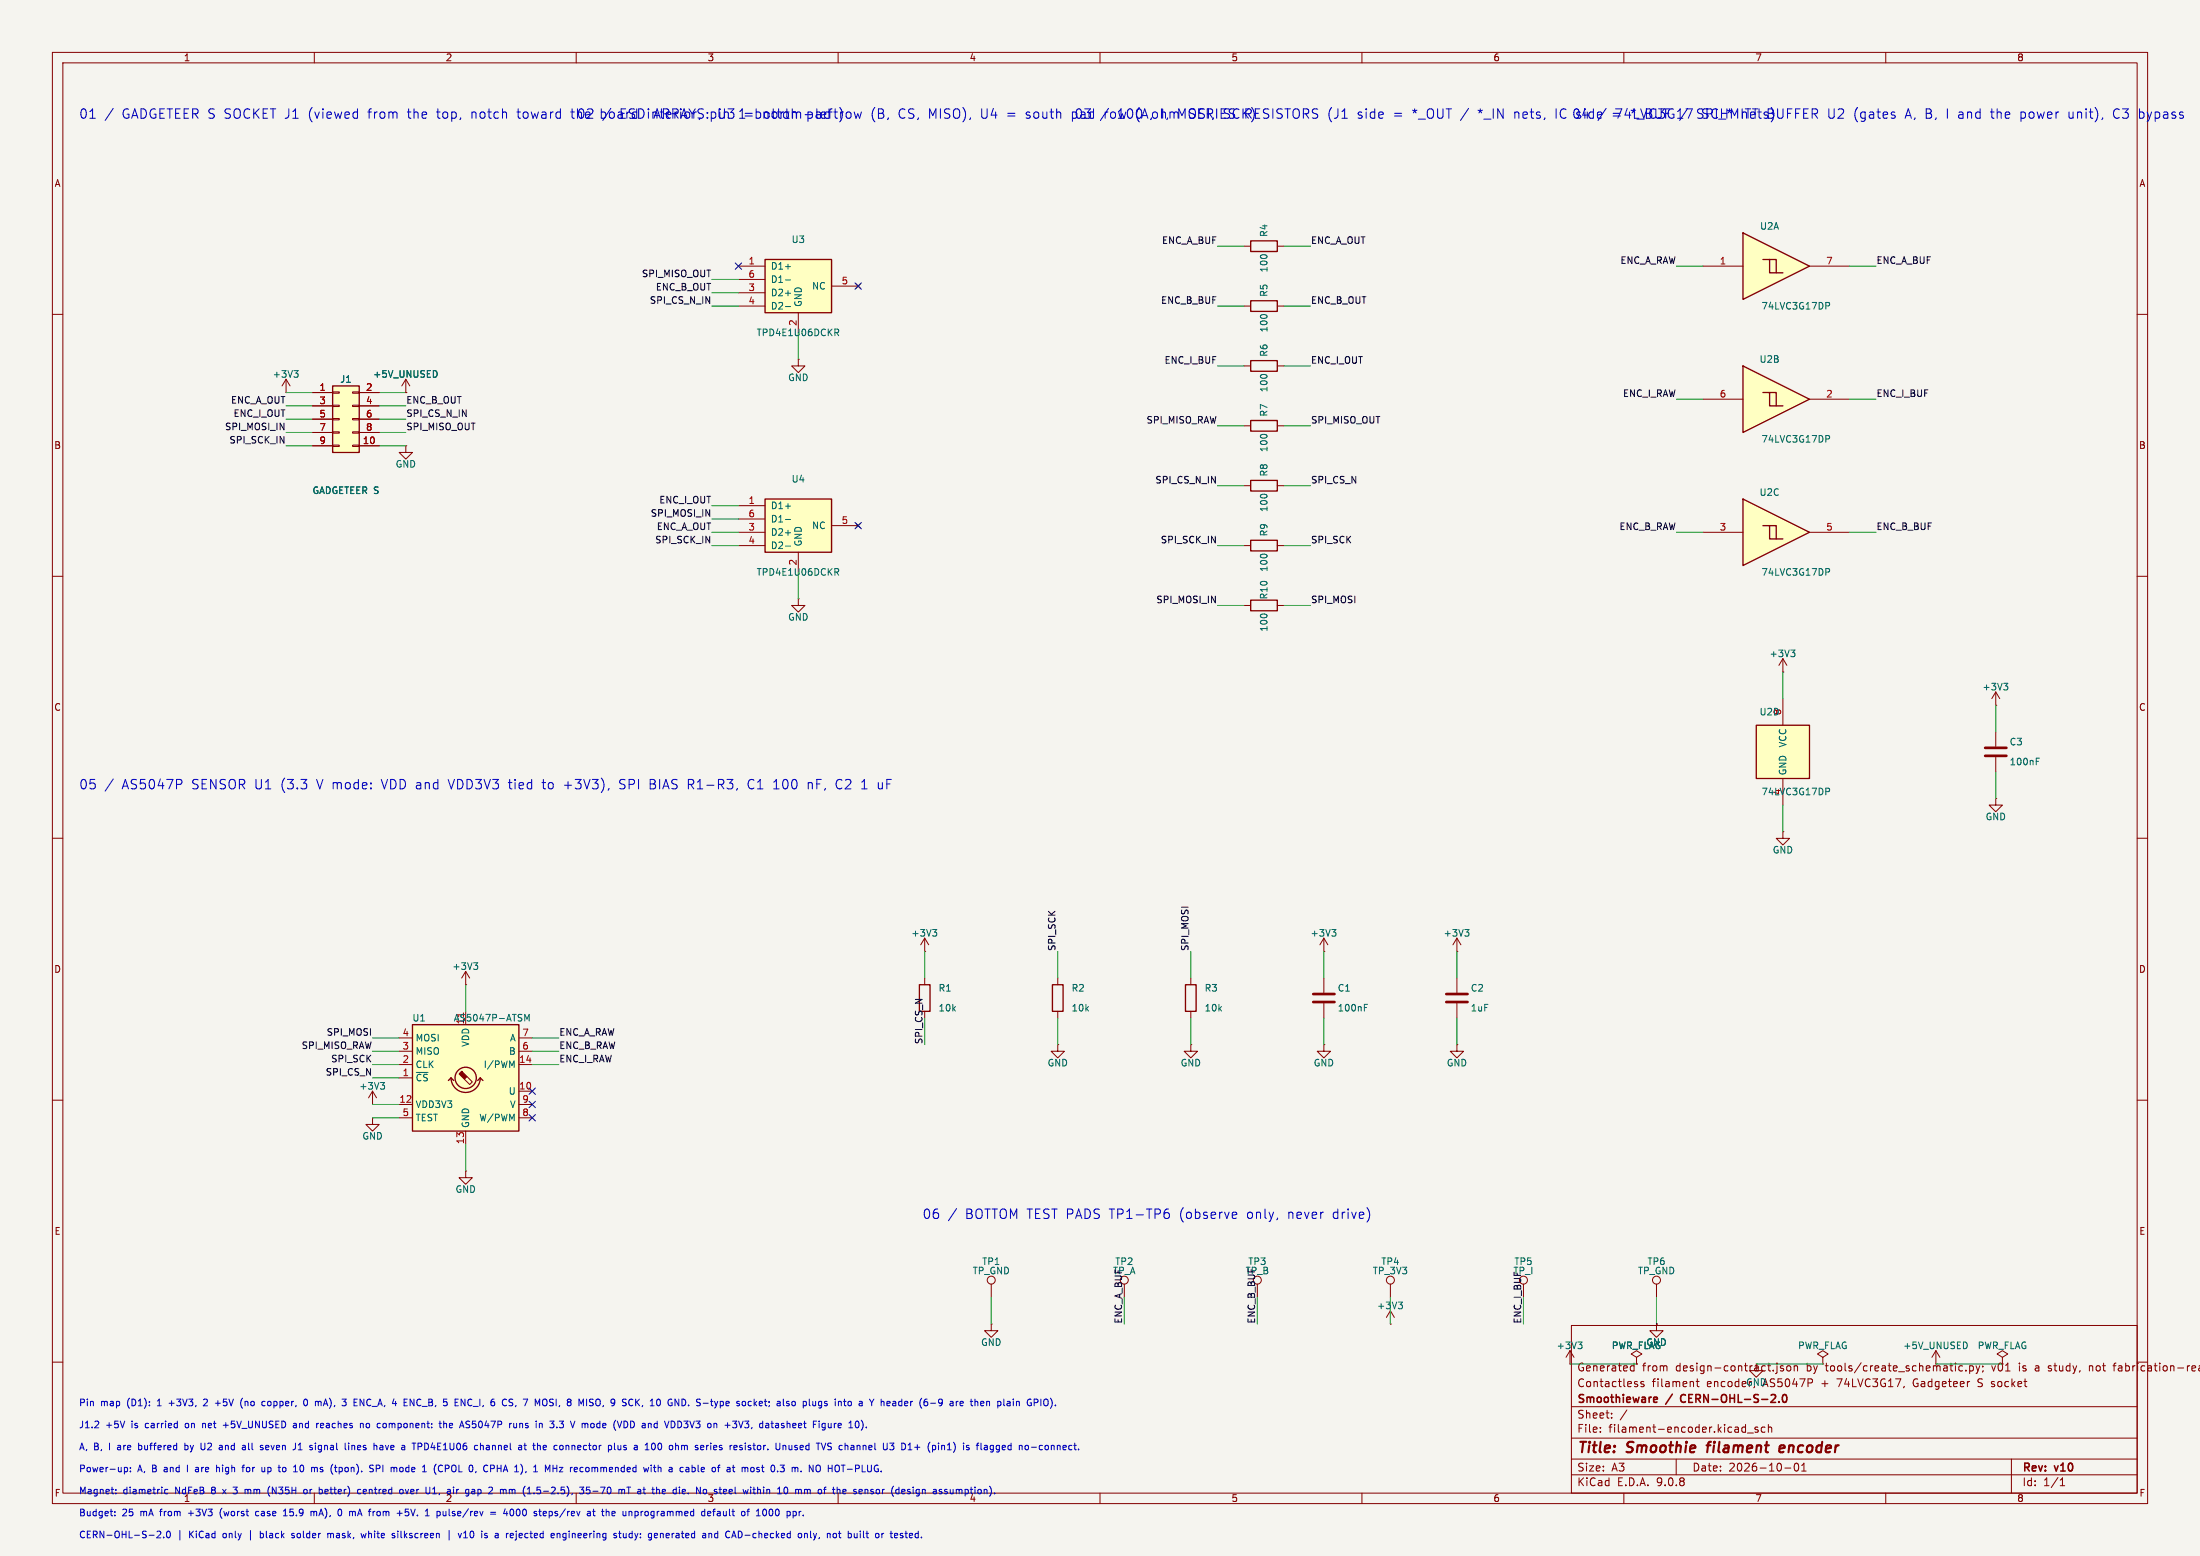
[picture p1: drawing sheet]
<svg xmlns="http://www.w3.org/2000/svg" width="420mm" height="297mm" viewBox="0 0 420 297" stroke-linecap="round" stroke-linejoin="round" font-family="sans-serif">
<path d="M0 0h420v297h-420z" fill="#f5f4ef" stroke="#f5f4ef" stroke-width=".19"/>
<g fill="none" stroke="#840000" stroke-width=".19">
<path d="M10 10h400v277h-400zM12 12h396v273h-396zM60 10v2M110 10v2M160 10v2M210 10v2M260 10v2M310 10v2M360 10v2M10 60h2M237.5 69.9h1.3M243.8 69.9h1.3"/>
<path d="M408 60h2M10 110h2M408 110h2M10 160h2M340.4 158.8v1.2h1.2l-1.2 1.3-1.3-1.3h1.3M340.4 158.8h.1M408 160h2M10 210h2M408 210h2M300 253h108v32h-108zM316.2 252.7v1.3h1.3l-1.3 1.3-1.2-1.3h1.2M316.2 252.7h.1"/>
<path d="M10 260h2M300 278.5h108M300 274.5h108M300 268.5h108M305.5 273.2v.2M305.5 272.5v.1M307.7 270.5v.2M307.7 269.8v.1M310.6 269.1l-1.3 1.9M311.4 261.6h.5M311.4 260.8h.5M311.9 260.2v1.5"/>
<path d="M312.4 264.2l.3 .2-.3 .3M312.4 263.7l.2 .1M313.8 263.8l-.4-.1-.2 .2 .1 .2 .5 .2v.3h-.6M320 278.5v3M323.8 263.7h.6M324 263.2v1.3l.4 .2M333.1 272.4l.1 .1M333.2 271.9v1.5M333.2 273.3l-.1 .1M333.6 273.5h1.1M335.6 272.5l-.4-.1-.2 .2 .1 .2 .5 .2v.3h-.6M336.9 272.5l-.4-.1-.3 .3 .2 .6h.5"/>
<path d="M337.6 272.5l.2-.1 .4 .1v.9M337.6 271.9v1.5M339.2 260.2v.1M340.4 260.8l-.3-.1-.2 .2v.2l.5 .2v.3h-.5M341.2 260.8l.4-.1 .3 .3v.4l-.3 .3-.4-.1-.1-.2zM342.5 260.7v1M342.5 260.8l.2-.1 .4 .1 .1 .9M342.7 279.4l.2-.1a.8 .8 0 0 1 .5 .7 .8 .8 0 0 1-.5 .8l-.2-.2-.2-.4zM343.9 279.7l.5-.4v1.5M374.1 261.6h.6M374.1 260.8h.6M375.3 261.5v.2"/>
<path d="M376 260.8l.4-.1 .3 .3-.1 .6h-.6M376 260.7v1.5M377.2 260.7l.4 1M377.6 261.7l-.4 .5M377.6 264.6l.2 .1M377.7 263.3l-.1 .2 .1 .3M377.9 260.7l-.3 1M378.5 260.8v.1M378.6 261.6l-.2 .3M384 278.5v6.5M388.6 261.2v.4M391 261.6l.4 .1"/>
<path d="M391 261l.2 .2M391.2 260.7l-.2 .2M398.9 260.7v1M399.3 260.7l-.4 .1M403.4 260.7h.5M403.9 260.2l-.3 .2v1.3M60 285v2M110 285v2M160 285v2M210 285v2M260 285v2M300 281.5h108"/>
<path d="M310 285v2M340.7 280.2h1.2M343.9 280.8h.9M360 285v2M393.3 283.6h.9M393.3 282.5l.4-.4v1.5"/>
</g>
<path d="M325.8 275.9h.7M326.1 275.5l-.2 1.7M340.6 276h-.7l-.2 .9 .2 .3 .6-.1M340.7 276.3l-1 .2" fill="none" stroke="#840000" stroke-width=".4"/>
<path d="M315.9 266.7l.4 .1 .1 .2-.7 .2M316.3 267.6l-.4 .1M321 266.4l-.2 .4 .2 .7M338 267.7h1M338.9 266.3v.5M339.6 267.5v.2M340.4 266.3l.2-.1a.8 .8 0 0 1 .5 .7 .8 .8 0 0 1-.5 .8l-.2-.2-.1-.4z" fill="none" stroke="#840000" stroke-width=".3"/>
<path d="M238.8 68.8h5v2.1h-5z" fill="none" stroke="#840000" stroke-width=".25"/>
<path d="M335.3 138.4h10.1v10.2h-10.1z" fill="#ffffc2"/>
<path d="M238.8 46h5v2h-5zM238.8 80.3h5v2h-5zM238.8 91.7h5v2h-5zM238.8 103.1h5v2.1h-5zM335.3 138.4h10.1v10.2h-10.1zM175.5 188h2v5h-2z" fill="none" stroke="#840000" stroke-width=".25"/>
<g fill="none" stroke="#840000" stroke-width=".19">
<path d="M237.5 47h1.3M243.8 47h1.3M152.4 68.6v1.3h1.3l-1.3 1.2-1.3-1.2h1.3M152.4 68.6h.1M237.5 81.3h1.3M237.5 92.7h1.3M243.8 81.3h1.3M243.8 92.7h1.3M237.5 104.1h1.3M243.8 104.1h1.3M340.4 133.4v5M381 134.6h.1"/>
<path d="M381 132.1l-.8 1.3M381 132.1l.8 1.3M381 132.1v2.5M340.4 148.6v5.1M176.5 179.1l-.7 1.2M176.5 179.1l.8 1.2M176.5 179.1v2.5M88.9 188h.1M88.9 185.4l-.8 1.3M88.9 185.4l.8 1.3M88.9 185.4v2.6M176.5 181.6h.1"/>
<path d="M176.5 186.7v1.3M278.1 199.4v1.3h1.3l-1.3 1.2-1.2-1.2h1.2M278.1 199.4h.1M88.9 223.5v1.3h1.3l-1.3 1.3-1.3-1.3h1.3M88.9 223.5h.1M265.4 252.7h.1M265.4 250.2l-.7 1.3M265.4 250.2l.8 1.3M265.4 245.1v2.5M265.4 250.2v2.5M299.7 257.8l-.7 1.3M299.7 257.8l.8 1.3"/>
<path d="M299.7 257.8v2.5M312.4 259.1l1-.7-1-.6-1 .6 1 .7v1.2M316.2 245.1v2.5M348 259.1l1-.7-1-.6-1 .6 1 .7v1.2M369.6 257.8l-.8 1.3M369.6 257.8l.7 1.3M369.6 257.8v2.5M382.3 259.1l1-.7-1-.6-1 .6 1 .7v1.2M299.7 260.3h.1M312.4 260.3h.1M348 260.3h.1"/>
<circle cx="265.4" cy="244.3" r=".76"/>
<circle cx="290.8" cy="244.3" r=".76"/>
<circle cx="316.2" cy="244.3" r=".76"/>
</g>
<path d="M382.5 130.4h.8l-.4 .5M383.1 130.9l.2 .3v.3l-.2 .2M348.6 150.4h.4l.3 .3-.1 .3-.6 .1M178 177.4h.8l-.4 .5M178.6 177.9l.2 .2v.3l-.2 .3M90.4 183.8h.8l-.4 .5M91 184.3l.2 .2v.3l-.2 .2M266.9 248.5h.8l-.4 .5M267.5 249l.2 .3v.3l-.2 .2M301.2 256.2h.8l-.4 .4M301.8 256.6l.2 .3v.3l-.2 .2M375.3 256.2l.3 .5-.3 .7" fill="none" stroke="#006464" stroke-width=".19"/>
<path d="M78.7 195.6h20.4v20.3h-20.4z" fill="#ffffc2"/>
<g fill="none" stroke="#840000" stroke-width=".25">
<path d="M238.8 57.4h5v2h-5zM238.8 114.6h5v2h-5zM78.7 195.6h20.4v20.3h-20.4zM86.1 205.7a2.79 2.79 0 0 0 2.8 2.8 2.79 2.79 0 0 0 2.8-2.8M86.1 205.7l-.5 .5M86.1 205.7l.5 .5M91.7 205.7l-.5 .5M91.7 205.7l.5 .5"/>
<circle cx="88.9" cy="205.7" r="2.03"/>
</g>
<path d="M88.1 204.5l1.1 1-.6 .5-1-1 .5-.5 .2 .1z" fill="#840000" stroke="#840000" stroke-width=".19"/>
<g fill="none" stroke="#840000" stroke-width=".19">
<path d="M237.5 58.4h1.3M243.8 58.4h1.3M237.5 115.6h1.3M243.8 115.6h1.3M381 139.7v2.8M381 152.4v1.3h1.3l-1.3 1.2-1.3-1.2h1.3M381 152.4h.1M381 144.5v2.8M76.2 198.1h2.5M88.9 193v2.6M99.1 198.1h2.5M71.1 213.4v1.2h1.3l-1.3 1.3-1.3-1.3h1.3"/>
<path d="M71.1 213.4h.1M76.2 200.7h2.5M76.2 203.2h2.5M76.2 205.7h2.5M76.2 210.8h2.5M76.2 213.4h2.5M88.9 215.9v2.5M89.2 205.5l1 1-.5 .5-1.1-1M99.1 200.7h2.5M99.1 203.2h2.5M99.1 210.8h2.5M99.1 213.4h2.5"/>
<path d="M99.1 208.3h2.5M189.2 252.7v1.3h1.3l-1.3 1.3-1.2-1.3h1.2M189.2 252.7h.1"/>
</g>
<path d="M388.7 145.3h.5M388.7 144.7h.6M100.2 194.9v-1.3l.4 .9 .4-.9v1.3M97.7 203.4l.4-.9v1.3" fill="none" stroke="#006464" stroke-width=".19"/>
<path d="M379 142.7h4M379 144.3h4" fill="none" stroke="#840000" stroke-width=".51"/>
<g fill="#ffffc2">
<path d="M332.7 95.3l12.7 6.3-12.7 6.4z"/>
<path d="M336.5 100.3l3.9 2.6h-2.6v-2.6z"/>
<path d="M337.8 100.3h1.3v2.6z"/>
</g>
<path d="M332.7 95.3l12.7 6.3-12.7 6.4zM336.5 100.3h1.3v2.6h2.6M337.8 100.3h1.3v2.6" fill="none" stroke="#840000" stroke-width=".25"/>
<path d="M325.1 101.6h7.6M345.4 101.6h7.7" fill="none" stroke="#840000" stroke-width=".19"/>
<path d="M348.6 108.5h.4l.3 .3-.1 .3-.6 .1" fill="none" stroke="#006464" stroke-width=".19"/>
<g fill="#ffffc2">
<path d="M332.7 69.9l12.7 6.3-12.7 6.4z"/>
<path d="M336.5 74.9l3.9 2.6h-2.6v-2.6z"/>
<path d="M337.8 74.9h1.3v2.6z"/>
</g>
<path d="M332.7 69.9l12.7 6.3-12.7 6.4zM336.5 74.9h1.3v2.6h2.6M337.8 74.9h1.3v2.6" fill="none" stroke="#840000" stroke-width=".25"/>
<path d="M325.1 76.2h7.6M345.4 76.2h7.7M71.1 210.8h.1M71.1 208.3l-.7 1.3M71.1 208.3l.8 1.3M71.1 208.3v2.5" fill="none" stroke="#840000" stroke-width=".19"/>
<path d="M348.6 83.1h.4l.3 .3-.1 .3-.6 .1M72.6 206.6h.8l-.4 .5M73.2 207.1l.2 .3v.3l-.2 .2" fill="none" stroke="#006464" stroke-width=".19"/>
<g fill="#ffffc2">
<path d="M332.7 44.5l12.7 6.3-12.7 6.4z"/>
<path d="M336.5 49.5l3.9 2.6h-2.6v-2.6z"/>
<path d="M337.8 49.5h1.3v2.6z"/>
</g>
<path d="M332.7 44.5l12.7 6.3-12.7 6.4zM336.5 49.5h1.3v2.6h2.6M337.8 49.5h1.3v2.6" fill="none" stroke="#840000" stroke-width=".25"/>
<g fill="none" stroke="#840000" stroke-width=".19">
<path d="M325.1 50.8h7.6M345.4 50.8h7.7M152.4 114.3v1.3h1.3l-1.3 1.2-1.3-1.2h1.3M152.4 114.3h.1M340.4 128.3h.1M340.4 125.7l-.8 1.3M340.4 125.7l.7 1.3M340.4 125.7v2.6M278.1 179.1v2.5M278.1 179.1l-.7 1.2M278.1 179.1l.8 1.2M278.1 181.6h.1"/>
<path d="M278.1 186.7v2.8M278.1 191.5v2.8M189.2 245.1v2.5"/>
<circle cx="189.2" cy="244.3" r=".76"/>
<circle cx="214.6" cy="244.3" r=".76"/>
<circle cx="240" cy="244.3" r=".76"/>
</g>
<path d="M348.6 57.7h.4l.3 .3-.1 .3-.6 .1M341.9 124.1h.8l-.5 .5M342.4 124.6l.3 .2v.3l-.3 .2M279.6 177.4h.8l-.4 .5M280.2 177.9l.2 .2v.3l-.2 .3" fill="none" stroke="#006464" stroke-width=".19"/>
<path d="M276.1 189.7h4.1M276.1 191.3h4.1" fill="none" stroke="#840000" stroke-width=".51"/>
<path d="M146 95.3h12.7v10.1h-12.7z" fill="#ffffc2"/>
<path d="M146 95.3h12.7v10.1h-12.7zM200.9 188h2v5h-2zM226.3 188h2v5h-2z" fill="none" stroke="#840000" stroke-width=".25"/>
<g fill="none" stroke="#840000" stroke-width=".19">
<path d="M54.6 74.9h.1M54.6 72.4l-.8 1.3M54.6 72.4l.8 1.3M54.6 72.4v2.5M77.5 74.9h.1M77.5 72.4l-.8 1.3M77.5 72.4l.7 1.3M77.5 72.4v2.5M77.5 85.1v1.3h1.2l-1.2 1.2-1.3-1.2h1.3M77.5 85.1h.1M141 96.5h5M141 99.1h5"/>
<path d="M163.4 99.9l.8 .8M164.2 99.9l-.8 .8M141 101.6h5M141 104.1h5M152.4 105.4v3.8M158.7 100.3h5.1M252.7 179.1l-.7 1.2M252.7 179.1l.8 1.2M252.7 179.1v2.5M201.9 199.4v1.3h1.3l-1.3 1.2-1.2-1.2h1.2M201.9 199.4h.1M201.9 186.7v1.3"/>
<path d="M201.9 193v1.3M227.3 199.4v1.3h1.3l-1.3 1.2-1.2-1.2h1.2M227.3 199.4h.1M227.3 186.7v1.3M227.3 193v1.3M252.7 199.4v1.3h1.3l-1.3 1.2-1.2-1.2h1.2M252.7 199.4h.1M252.7 181.6h.1"/>
</g>
<path d="M56.1 70.7h.8l-.4 .5M56.7 71.2l.2 .3v.3l-.2 .2M83.2 70.8l.3 .5-.3 .6M149.9 96.6h1M149.9 99.2h1M149.9 101.7h1M149.9 104.2h1M159.4 108.5h.5l.2 .3-.1 .3-.6 .1M159.7 109.2l.4 .6M254.2 177.4h.8l-.4 .5M254.8 177.9l.2 .2v.3l-.2 .3" fill="none" stroke="#006464" stroke-width=".19"/>
<path d="M63.5 73.7h5.1v12.7h-5.1z" fill="#ffffc2"/>
<path d="M63.5 73.7h5.1v12.7h-5.1z" fill="none" stroke="#840000" stroke-width=".25"/>
<g fill="none" stroke="#840000" stroke-width=".19">
<path d="M59.7 74.9h3.8M59.7 77.5h3.8M63.5 74.8h1.3v.3h-1.3zM63.5 77.3h1.3v.3h-1.3zM63.5 79.9h1.3v.2h-1.3zM67.3 74.8h1.3v.3h-1.3zM67.3 77.3h1.3v.3h-1.3zM67.3 79.9h1.3v.2h-1.3zM68.6 74.9h3.8M68.6 77.5h3.8M59.7 80h3.8M59.7 82.6h3.8"/>
<path d="M59.7 85.1h3.8M63.5 82.4h1.3v.3h-1.3zM63.5 85h1.3v.2h-1.3zM67.3 82.4h1.3v.3h-1.3zM67.3 85h1.3v.2h-1.3zM68.6 80h3.8M68.6 82.6h3.8M68.6 85.1h3.8M252.7 186.7v2.8M252.7 191.5v2.8"/>
</g>
<path d="M250.7 189.7h4.1M250.7 191.3h4.1" fill="none" stroke="#840000" stroke-width=".51"/>
<path d="M260.5 192.3h.4M260.5 191.7h.6" fill="none" stroke="#006464" stroke-width=".19"/>
<path d="M146 49.5h12.7v10.2h-12.7z" fill="#ffffc2"/>
<path d="M146 49.5h12.7v10.2h-12.7z" fill="none" stroke="#840000" stroke-width=".25"/>
<g fill="none" stroke="#840000" stroke-width=".19">
<path d="M141 50.8h5M141 53.3h5M141 55.9h5M141 58.4h5M152.4 59.7v3.8M158.7 54.6h5.1M163.4 54.2l.8 .8M164.2 54.2l-.8 .8M59.7 74.9h3.8M59.7 77.5h3.8M68.6 74.9h3.8M68.6 77.5h3.8"/>
<path d="M77.5 74.9h.1M59.7 80h3.8M59.7 82.6h3.8M59.7 85.1h3.8M68.6 80h3.8M68.6 82.6h3.8M68.6 85.1h3.8M316.2 252.7h.1M312.4 260.3h.1"/>
</g>
<path d="M149.9 50.9h1M149.9 53.4h1M149.9 56h1M149.9 58.5h1M83.2 70.8l.3 .5-.3 .6M159.4 62.8h.5l.2 .3-.1 .3-.6 .1M159.7 63.5l.4 .6" fill="none" stroke="#006464" stroke-width=".19"/>
<g fill="none" stroke="#009600" stroke-width=".19">
<path d="M135.9 58.4h5.1M135.9 55.9h5.1M135.9 53.3h5.1M232.4 58.4h5.1M232.4 47h5.1M245.1 58.4h5.1M245.1 47h5.1M320 50.8h5.1M353.1 50.8h5M54.6 77.5h5.1M54.6 74.9h5.1M72.4 77.5h5.1"/>
<path d="M72.4 74.9h5.1M152.4 63.5v5.1M232.4 69.9h5.1M245.1 69.9h5.1M320 76.2h5.1M353.1 76.2h5M54.6 85.1h5.1M54.6 82.6h5.1M54.6 80h5.1M72.4 85.1h5.1M72.4 82.6h5.1M72.4 80h5.1"/>
<path d="M135.9 99.1h5.1M135.9 96.5h5.1M232.4 92.7h5.1M232.4 81.3h5.1M245.1 92.7h5.1M245.1 81.3h5.1M135.9 101.6h5.1M135.9 104.1h5.1M152.4 109.2v5.1M232.4 104.1h5.1M232.4 115.6h5.1M245.1 104.1h5.1"/>
<path d="M245.1 115.6h5.1M320 101.6h5.1M353.1 101.6h5M340.4 128.3v5.1M381 134.6v5.1M340.4 153.7v5.1M381 147.3v5.1M71.1 198.1h5.1M88.9 188v5M101.6 198.1h5.1M176.5 181.6v5.1M176.5 194.3v5.1"/>
<path d="M201.9 181.6v5.1M201.9 194.3v5.1M227.3 181.6v5.1M227.3 194.3v5.1M252.7 181.6v5.1M252.7 194.3v5.1M278.1 181.6v5.1M278.1 194.3v5.1M71.1 203.2h5.1M71.1 200.7h5.1M71.1 213.4h5.1M71.1 210.8h5.1"/>
<path d="M71.1 205.7h5.1M88.9 218.4v5.1M101.6 203.2h5.1M101.6 200.7h5.1M189.2 247.6v5.1M214.6 247.6v5.1M240 247.6v5.1M265.4 247.6v5.1M290.8 247.6v5.1M316.2 247.6v5.1M299.7 260.3h12.7M335.3 260.3h12.7"/>
<path d="M369.6 260.3h12.7"/>
</g>
<path d="M140.4 50.2l1.2 1.2M141.6 50.2l-1.2 1.2M163.2 54l1.2 1.2M164.4 54l-1.2 1.2M163.2 99.7l1.2 1.2M164.4 99.7l-1.2 1.2M101 210.2l1.2 1.2M101 207.7l1.2 1.2M101 212.8l1.2 1.2M102.2 210.2l-1.2 1.2M102.2 207.7l-1.2 1.2M102.2 212.8l-1.2 1.2" fill="none" stroke="#000084" stroke-width=".19"/>
<g fill="none" stroke="#0000c2" stroke-width=".19">
<path d="M17.2 22.6h1M21.6 20.7l-1.5 2.3M109 21.4h.6M141.2 22.6h1M141.7 20.8l-.5 .5M144.4 22.5l.5 .1M144.4 20.8v1.8M144.9 21.4l-.5 .1M159.2 21.4h.7M159.4 20.8v1.5l.1 .2 .4 .1M160.3 20.5l.3 .4M195.9 22.5l.2 .1"/>
<path d="M196.2 21.4l-.3 .2 .3 .4M297.1 20.8v1.8M324.1 22.5l.2 .1M324.2 20.9v.6M395 21.4l.1 1.1M403.6 21l-.1 .5 .1 .8M408.4 22.5l.6 .1M408.4 20.8v1.8M409 21.4l-.6 .1M21.6 148.7l-1.5 2.3M34.6 148.9l.1 .2-.1 .5M103.5 149.4h.7"/>
<path d="M118.3 150.5l.3 .1M118.5 148.9l-.2 .2 .2 .4M124.1 149.6h.6M124.7 148.8h-.6v1.8h.7M143.4 148.8a.97 .97 0 0 0-.6 .9 .97 .97 0 0 0 .6 .9M147.7 150.6h1M147.7 149.3l.5-.5v1.8M154.3 149.4v1.2M155 149.5l-.4-.1-.3 .1M159.8 150.3l.6 .3M160.4 148.8l-.6 .2M164.5 150.6h1"/>
<path d="M167.7 149.4l.1 1.1 .4 .1 .2-.2M168.4 149.4v1.2M182.6 230.7l-1.5 2.3M222.6 231.5h.5l.1 .3v.6l-.6 .2M222.7 230.8h.4M235.8 231.4l.2 .1 .1 .3-.9 .2M236 232.5l-.2 .1M35.3 275.5v1.2M35.3 276.7h.1M35.4 275.9h-.1M35.8 279.7v1.2M38.4 275.5v1l.1 .2h.4"/>
<path d="M38.7 271.7v.8M38.9 271.7l-.2 .1M39 267.1l-.1 .1M39.5 267.6l-.7 .7h.8M41.1 267.8h1M41.3 279.7v1.2M41.9 276.7h.5M41.9 275.9h.5M42.4 276.2l-.5 .1M42.6 272h1M46.3 276.7h.5M46.3 275.9h.5v.8"/>
<path d="M46.3 266.9a1.46 1.46 0 0 0 0 1.9M46.7 279.7l-.3 .1v1.1M46.8 276.2l-.5 .1M49.8 275.9h.4M49.8 276.2l.4 .2v.1l-.1 .2h-.4M50.1 268.2l.1 .1h.4M50.6 267.5h-.4l-.1 .1M56 271.7h.5M56.4 275.5l-.1 1M56.6 272h-.4l-.2 .2 .2 .3h.4M56.9 276.7h.8M57.2 275.6l-.3 .2"/>
<path d="M57.3 279.9v.8M58.1 267.2l.2-.1a.68 .68 0 0 1 .4 .6 .68 .68 0 0 1-.4 .6l-.3-.5zM60.2 275.5v.1M60.2 275.9v.8M60.8 271.7l-.3 .1M60.9 267.5l.4 .2v.6M61.2 271.7v.8M61.8 272l-.6 .1M63.5 279.5l-.1 .2M65.3 267.1h.8l-.4 .4M66 267.7v.5M66.6 275.5v.1"/>
<path d="M66.6 275.9v.8M67.2 275.9v.8M67.5 275.9l-.3 .1M68.7 267.1l.8 1.2M68.8 271.8l.2-.1h.3v.8M68.8 271.7v.8M70.7 279.7h.6M72.4 279.7h-.6v1.2M72.6 275.9h.4l.1 .8M73.1 276.2h-.4l-.2 .2 .2 .3h.4M73.2 271.8v.6M78.3 267.1l.7 1.2v-1.2"/>
<path d="M83.8 271.7h.5M84 271.3v1l.3 .2M84.7 271.8l.4-.1 .2 .2M84.7 271.3v1.2M85.5 279.7h-.5v1.2M88.9 272.5h.5M89.5 271.3h-.3l-.3 .2 .2 .3 .3 .1M91.9 275.9l.4 .2v.6M93 275.9h-.1M93 276.2l-.2 .2 .2 .3M94.9 279.7v1.2M95.9 267.8l.1 .3 .3 .2"/>
<path d="M96.3 267.1l-.3 .1-.1 .4M98.1 271.7v.8h.3l.2-.1M98.5 268.3l-.1 .2M98.6 271.7v.8M100 275.9h.5M100.2 275.5v1l.3 .2M103 267.1l-.4 .9M104.1 275.9l.2 .3-.6 .1M104.1 279.7l.4 .9 .5-.9v1.2M104.2 276.7h-.1M104.9 268.3h.5M105 267.5l.4 .2"/>
<path d="M105.5 267.1l-.5 .1M106.8 272.4l.5 .1M106.8 271.3h.8l-.5 .4h.2M108.1 275.9h.4l.1 .8M111 268l.4-.9v1.2M111.1 271.7v.8M111.5 271.7l-.4 .1M113.7 267.9a.43 .43 0 0 0 .6 .4M114.3 267.1a.43 .43 0 0 0-.6 .4M118 275.9v.8h.3l.2-.1M118.5 275.9v.8M119.1 276.7h.3"/>
<path d="M119.1 271.3a.64 .64 0 0 1 .8 .6 .64 .64 0 0 1-.8 .6M119.4 275.9l-.3 .2v.1l.3 .1M120 267.8l.1 .3 .3 .2M120.4 267.1l-.3 .1-.1 .4M122.7 268.3l-.1 .2M123.2 276.7h.7M124.4 275.7v.8M124.9 279.7v1l.3 .2M125.1 271.7h.4M125.5 272.5h-.4M125.5 271.3v1.2M125.6 279.7v1.2"/>
<path d="M127.8 267.1h.5M128.1 267.8h.2v.4l-.5 .1M129.4 271.3h.5l.2 .5M130.1 272l-.2 .5h-.5M130.7 275.9h.5v.8M131.5 268.2v.1M136.8 275.9h-.4l-.2 .2 .1 .6h.5M136.8 276.2l-.6 .1M138.4 272h1M140 279.7v1l.3 .2M141.9 271.3l-.5 1.2M143.3 275.9h-.3l-.2 .2 .1 .1 .4 .2v.3h-.5"/>
<path d="M144 267.1v1.2M144.1 267.8l.4 .5M144.5 267.5l-.5 .5M145.5 267.5h-.4l-.2 .2 .1 .6h.5M145.5 267.8l-.6 .1M147.2 271.7h.5M147.5 272.5h.2M148.1 271.7h.5v.8M148.6 272h-.4l-.2 .2 .2 .3h.4M151.2 276.6l-.4 .1M151.2 275.9v.8M152.2 275.9h-.3l-.2 .2 .1 .1 .4 .2v.3h-.5"/>
<path d="M156.4 279.7h-.1a.43 .43 0 0 0-.5 .4v.4a.42 .42 0 0 0 .2 .4 .42 .42 0 0 0 .4 0M157.6 267.9l.3 .1v.1l-.4 .2M157.6 267.5h.3M158.1 271.7l.1 .8h.3l.2-.1M158.7 271.7v.8M159.3 271.7v.8M159.3 271.8v.1M159.9 279.7a.43 .43 0 0 0-.5 .4v.4a.43 .43 0 0 0 .5 .4M160.7 275.9h-.4l-.1 .2v.5l.5 .1M164.1 267.5h.4l.1 .8M164.6 267.8h-.4l-.2 .2 .2 .3h.4M165.4 272.4v.1"/>
<path d="M168.7 267.5l.1 .8M169.7 267.5l-.4 .2 .1 .6h.3M169.9 267.8l-.6 .1M171.7 268.3h.3M172 267.5h-.3M172.2 275.5a.64 .64 0 0 1 .7 .6 .64 .64 0 0 1-.7 .6M173.4 276.7h.7M173.7 275.5l-.3 .3M177.5 275.3a1.49 1.49 0 0 0 0 1.9M181.4 267.5h.5M181.8 267.8h-.3l-.2 .2 .1 .3h.4M182 275.3a1.46 1.46 0 0 1 0 1.9"/>
<path d="M186.1 267.6l.2-.1h.3l.1 .8M186.1 267.1v1.2M187.8 267.7l-.2-.2-.4 .2 .1 .6h.5M187.8 267.8l-.6 .1M188.1 275.9l.4 .2v.6M188.5 276.7h-.4M188.5 276.2h-.4M189.6 277l-.2 .2-.3-.1M189.6 275.9h-.3l-.3 .2 .1 .6h.5M191.6 267.1v1l.2 .2M191.9 275.9v.3l-.6 .1M196.3 267.1h.5"/>
<path d="M196.6 267.8h.3v.4l-.6 .1M199.5 276l.2-.1 .4 .1 .1 .5-.2 .2h-.3l-.2-.1zM21.9 289.2v.1M21.9 288.5v.2M22.1 285v.1M22.1 284.3v.2M23.7 280.1v1.3M23.7 280.1h.4l.3 .2-.2 .6h-.5M24.9 280.8v.1M24.9 280.1v.2M30 292.4l.5-.1 .2 .3-.8 .9h.8M31.2 293.4v.1"/>
<path d="M31.9 292.4l.2-.1a.68 .68 0 0 1 .4 .6 .68 .68 0 0 1-.4 .6l-.3-.5zM32 284.3h-.3l-.3 .2 .1 .6h.5M37.5 280.1h-.1M37.5 280.4l-.2 .2 .2 .3M41.7 280.1l-.4 .1M42.1 288.2l-.1 .5 .1 .8M44.5 283.9h.8M44.5 285l.2 .1M46.2 280.1h.5M46.8 284.3v.8M47.2 284.3l-.4 .1M49.3 288.5h-.4l-.1 .2v.5l.5 .1"/>
<path d="M49.7 292.3v1.2M49.7 293.5h.1M49.8 292.7h-.1M50.5 280.8l-.1 .1h-.3M50.5 280.1v.8M51.5 283.7a1.46 1.46 0 0 0 0 1.9M54.1 289.3h.7M54.1 288.4l.4-.3v1.2M54.2 280.1l-.3 .2v.4l.3 .2M55.7 293.5h.3M56 280.9h.8M56 292.7l-.3 .2v.1l.3 .1"/>
<path d="M58 284.4l.2-.1 .4 .1v.5l-.1 .2h-.3l-.2-.1zM59.4 288.6l.3-.1 .2 .2M59.4 288.5v.8M59.9 288.7v.6M60.1 288.5l-.2 .2M60.2 280.1l.4 .2v.6M61.4 284.3l.1 .2-.1 .6M62.6 292.8l.3-.1 .2 .2M62.6 292.7v.8M63.8 280.1h.5M64.2 280.9h.1M64.7 288.1h.1a.68 .68 0 0 1 .5 .6 .68 .68 0 0 1-.5 .6h-.1"/>
<path d="M67.5 288.5l.3 .2v.6M68.9 284.3h-.4l-.2 .2 .1 .6h.5M68.9 292.7l.3 .8 .2-.6 .2 .6 .3-.8M69.4 284.3v.8M70 284.6l-.7 .1M70.7 280.2l.6 .4-.1 .3h-.5M72.4 280.3h-.6M74.9 293l.4 .2 .1 .1-.2 .2h-.3M74.9 292.7h.4M75.8 288.8h1M76.4 284.4l.3-.1 .3 .2-.2 .6h-.3l-.1-.1M76.7 280.1h-.3l-.1 .2 .1 .5 .3 .1"/>
<path d="M77.4 284.3l.3 .8M82.6 285.1h.7M83 280v.9M83 283.9l-.4 .3M85 280.3h.5M85.1 289.2l-.2 .1h-.3M85.1 288.5v.8M85.7 292.1v1.9M86.6 283.9v.1M86.6 284.3v.8M88.1 292.7l-.3 .8M88.5 293.5h.7"/>
<path d="M88.9 292.3l-.4 .3M90.2 284.3l.4 .2v.6M90.6 285.1h-.4M90.6 284.6h-.4M92.7 293.1l.3 .1 .1 .1-.5 .2M92.7 292.7h.3M93.7 288.7h.9M93.7 289h.9M94.9 280.3h.8M96.4 288l-.3 .9M97.3 288.5l.3-.4a.72 .72 0 0 1 .2 1.2M97.4 284.3l.4 .2"/>
<path d="M97.8 284.5v.6M98 284.3l-.2 .2M98.6 292.3v.1M98.6 292.7v1.1l-.3 .2M100.2 283.7l-.1 .2M101.9 285v.1M103.7 288.9l.6-.1-.1-.3h-.3l-.2 .2 .1 .6h.4M106.4 292.8l.1-.1h.3l.1 .8M106.4 292.7v.8M106.8 280.1h.6l-.6 .8h.6M110.7 283.9h.7l-.4 .4 .4 .2v.5l-.2 .1-.5-.1M112 280.1h.3l.2 .2-.1 .5-.4 .1"/>
<path d="M112.6 283.9h-.6l-.1 .6 .2-.2 .4 .1 .1 .2v.4l-.2 .1-.5-.1M113.1 288.5h.5M113.2 284.6h1M113.3 288.1v1l.3 .2M114.8 288.5h.5M117.7 293.2v.3M118.1 292.7h.5M118.3 292.3v1l.3 .2M119 292.7l.1 .8h.3l.1-.1M119.1 284.3l.1 .2v.6M119.7 283.9h.7M120 283.9v1.2"/>
<path d="M121.4 288.5h.3l.1 .2v.5l-.4 .1M124.4 284.3h.5M124.7 285.1h.2M124.7 280.1h.5M125.1 292.7h.4v.3l-.6 .1M125.5 293.5h-.4M125.6 280.2l.2-.1h.3l.1 .8M126.1 292.7v.8M126.4 292.7l-.3 .1M131 280.1h.5v.8M131.5 280.4h-.4l-.2 .2 .2 .3h.4M134.1 280.1l-.2 .2v.4l.2 .2"/>
<path d="M134.5 280.4l-.6 .1M135.1 289.1l.2 .2h.3M135.1 288.7l.2-.2 .4 .2v.1l-.6 .1M135.3 292.8l.2-.1h.3l.1 .8M136.1 288.5h.4M136.5 288.1l-.3 .1v1.1M136.8 285.1h-.3M136.8 284.3h-.3l-.1 .2v.1l.4 .2M136.9 292.7h-.4l-.1 .2 .1 .5 .4 .1M137.3 288.5h-.3M137.4 288.8h-.3l-.2 .2 .1 .3h.4M139.3 280.1l.1 .8"/>
<path d="M139.4 280.9h-.1M139.4 280.4h-.1M139.8 280.1h.5M141.6 292.4l-.7-.1v1.2l.7-.2M143.4 280.2v.6M144.4 289.3h.7M144.4 288.4l.4-.3v1.2M145.1 284.3l.1 .8M145.8 283.9v.1M145.8 284.3v.8M148.3 288.1a.79 .79 0 0 0 0 1.2M151.3 280.1h.3l.2 .2"/>
<path d="M151.8 280.3v.6M151.9 284.4l.4-.1 .1 .2M151.9 284.3v.8M152.3 280.1h-.3l-.2 .2M152.4 284.5l.2-.2 .4 .2M152.4 284.5v.6M153.3 289.2v.1M153.6 292.8l.2-.1h.3v.8M153.6 292.7v.8M154.7 292.3v1l.2 .2M155.3 292.7l.3 .8-.3 .5M156.6 284.3h-.3l-.1 .2 .1 .5 .3 .1"/>
<path d="M160.1 292.7h.4M160.2 293.3l.3 .2M161.1 284.3l-.2 .2v.4l.2 .2M161.5 284.6l-.6 .1M164.8 293.3l.2 .2M165.3 292.7h.5M167.5 284.3h.3l.1 .2v.5l-.4 .1M169.9 292.7h.5M170.1 292.3v1l.3 .2M170.6 283.7l-.2 .2M170.9 292.7l-.1 .2v.4l.1 .2M171.4 293l-.6 .1"/>
<path d="M173.6 293.3l.4 .2M174 292.7l-.4 .2M174.2 293l-.6 .1M175.5 284.3h-.4l-.2 .2 .1 .6h.5M175.5 284.3v1l-.3 .3-.3-.1M182.6 284.4l.3-.1 .2 .2M182.6 284.3v.8M183.1 284.5l.2-.2h.3v.8M183.1 284.5v.6"/>
</g>
<g font-size="2.8" fill="#840000">
<text x="301" y="277.9">Title:</text>
<text x="310.6" y="277.9">Smoothie</text>
<text x="326.8" y="277.9">filament</text>
<text x="341.4" y="277.9">encoder</text>
</g>
<g font-size="2.5" fill="#0000c2">
<text x="15" y="22.9">01</text>
<text x="23.3" y="22.9">GADGETEER S SOCKET J1</text>
<text x="59.1" y="22.9">(viewed</text>
<text x="70.6" y="22.9">from</text>
<text x="78.3" y="22.9">the</text>
<text x="83.9" y="22.9">top,</text>
<text x="90.5" y="22.9">notch</text>
<text x="99.5" y="22.9">toward</text>
<text x="109.9" y="22.9">the /board</text>
<text x="110" y="22.9">02</text>
<text x="118.3" y="22.9">ESD interior,</text>
<text x="124.9" y="22.9">ARRAYS: pin</text>
<text x="137.1" y="22.9">U3</text>
<text x="142.2" y="22.9">=</text>
<text x="142.3" y="22.9">1</text>
<text x="145.5" y="22.9">bottom-left)</text>
<text x="145.9" y="22.9">north</text>
<text x="154.4" y="22.9">pad</text>
<text x="160.7" y="22.9">row</text>
<text x="166.8" y="22.9">(B,</text>
<text x="172.2" y="22.9">CS, MISO),</text>
<text x="188.1" y="22.9">U4</text>
<text x="193.1" y="22.9">=</text>
<text x="196.8" y="22.9">south</text>
<text x="205" y="22.9">03</text>
<text x="205.7" y="22.9">pad/ row</text>
<text x="213.3" y="22.9">100 (A,</text>
<text x="219.9" y="22.9">ohm MOSI,</text>
<text x="223.2" y="22.9">I,</text>
<text x="227" y="22.9">SERIESSCK)</text>
<text x="237.8" y="22.9">RESISTORS (J1</text>
<text x="259.5" y="22.9">side</text>
<text x="266.5" y="22.9">=</text>
<text x="270.2" y="22.9">*_OUT /</text>
<text x="282.9" y="22.9">*_IN</text>
<text x="289.8" y="22.9">nets,</text>
<text x="297.8" y="22.9">IC04side 74LVC3G17/</text>
<text x="304.9" y="22.9">/</text>
<text x="308.9" y="22.9">=</text>
<text x="312.6" y="22.9">*_BUF</text>
<text x="324.9" y="22.9">SCHMITT BUFFER U2</text>
<text x="325.4" y="22.9">SPI_*</text>
<text x="334" y="22.9">nets)</text>
<text x="354.2" y="22.9">(gates</text>
<text x="364.1" y="22.9">A, B,</text>
<text x="372.1" y="22.9">I and</text>
<text x="380.8" y="22.9">the</text>
<text x="386.5" y="22.9">power</text>
<text x="395.7" y="22.9">unit),</text>
<text x="404.4" y="22.9">C3</text>
<text x="409.4" y="22.9">bypass</text>
<text x="15" y="150.9">05</text>
<text x="23.3" y="150.9">AS5047P</text>
<text x="36.6" y="150.9">SENSOR U1</text>
<text x="53.8" y="150.9">(3.3</text>
<text x="60.8" y="150.9">V mode:</text>
<text x="73.3" y="150.9">VDD and</text>
<text x="86.3" y="150.9">VDD3V3</text>
<text x="97.8" y="150.9">tied</text>
<text x="104.4" y="150.9">to</text>
<text x="108.5" y="150.9">+3V3),</text>
<text x="119.2" y="150.9">SPI</text>
<text x="125.1" y="150.9">BIAS R1-R3,</text>
<text x="144" y="150.9">C1</text>
<text x="149" y="150.9">100</text>
<text x="155.6" y="150.9">nF,</text>
<text x="161.1" y="150.9">C2</text>
<text x="169.3" y="150.9">uF</text>
<text x="176" y="232.9">06</text>
<text x="184.3" y="232.9">BOTTOM TEST PADS TP1-TP6</text>
<text x="225.4" y="232.9">(observe</text>
<text x="238.4" y="232.9">only,</text>
<text x="246.3" y="232.9">never</text>
<text x="255" y="232.9">drive)</text>
</g>
<g font-size="2.1" fill="#840000">
<text x="301" y="262">Generated</text>
<text x="313.5" y="262">from</text>
<text x="319.9" y="262">design-contract.json</text>
<text x="345" y="262">by</text>
<text x="348.8" y="262">tools/create_schematic.py;</text>
<text x="380.7" y="262">v01</text>
<text x="386" y="262">is</text>
<text x="389.2" y="262">a</text>
<text x="391.9" y="262">study,</text>
<text x="399.8" y="262">not</text>
<text x="404.7" y="262">fabrication-ready</text>
<text x="301" y="268.2">Smoothieware</text>
<text x="301" y="265">Contactless</text>
<text x="315.4" y="265">filament</text>
<text x="318.2" y="268.2">/</text>
<text x="321.5" y="268.2">CERN-OHL-S-2.0</text>
<text x="325.9" y="265">encoder,</text>
<text x="336.7" y="265">AS5047P</text>
<text x="348" y="265">+</text>
<text x="351.1" y="265">74LVC3G17,</text>
<text x="365.8" y="265">Gadgeteer</text>
<text x="378.3" y="265">S socket</text>
<text x="301" y="273.7">File:</text>
<text x="301" y="271">Sheet:</text>
<text x="307.1" y="273.7">filament-encoder.kicad_sch</text>
<text x="301" y="281.1">Size:</text>
<text x="307.6" y="281.1">A3</text>
<text x="323" y="281.1">Date:</text>
<text x="330" y="281.1">2026-10-01</text>
<text x="386" y="281.3">Rev:</text>
<text x="392.4" y="281.3">v10</text>
<text x="301" y="283.9">KiCad</text>
<text x="308.7" y="283.9">E.D.A.</text>
<text x="316.3" y="283.9">9.0.8</text>
<text x="386" y="283.9">Id:</text>
<text x="390.1" y="283.9">1/1</text>
</g>
<g font-size="1.8" fill="#840000">
<text x="35" y="11.9">1</text>
<text x="85" y="11.9">2</text>
<text x="135" y="11.9">3</text>
<text x="185" y="11.9">4</text>
<text x="235" y="11.9">5</text>
<text x="285" y="11.9">6</text>
<text x="335" y="11.9">7</text>
<text x="385" y="11.9">8</text>
<text x="10.3" y="35.9">A</text>
<text x="408.3" y="35.9">A</text>
<text x="10.3" y="85.9">B</text>
<text x="408.2" y="85.9">B</text>
<text x="10.3" y="135.9">C</text>
<text x="408.2" y="135.9">C</text>
<text x="10.3" y="185.9">D</text>
<text x="408.2" y="185.9">D</text>
<text x="10.3" y="235.9">E</text>
<text x="408.3" y="235.9">E</text>
<text x="10.3" y="285.9">F</text>
<text x="235" y="286.9">5</text>
<text x="285" y="286.9">6</text>
<text x="335" y="286.9">7</text>
<text x="385" y="286.9">8</text>
<text x="408.3" y="285.9">F</text>
</g>
<g font-size="1.8" fill="#006464">
<text x="151" y="46.6">U3</text>
<text x="242.2" y="45.3" transform="rotate(-90 242.2 45.3)">R4</text>
<text x="335.9" y="44">U2A</text>
<text x="147.1" y="51.7">D1+</text>
<text x="242.2" y="52.1" transform="rotate(-90 242.2 52.1)">100</text>
<text x="147.1" y="54.2">D1-</text>
<text x="147.1" y="56.7">D2+</text>
<text x="147.1" y="59.3">D2-</text>
<text x="153.3" y="58.7" transform="rotate(-90 153.3 58.7)">GND</text>
<text x="154.9" y="55.5">NC</text>
<text x="242.2" y="56.8" transform="rotate(-90 242.2 56.8)">R5</text>
<text x="336.2" y="59.3">74LVC3G17DP</text>
<text x="144.3" y="64.4">TPD4E1U06DCKR</text>
<text x="242.2" y="63.5" transform="rotate(-90 242.2 63.5)">100</text>
<text x="242.2" y="68.2" transform="rotate(-90 242.2 68.2)">R6</text>
<text x="335.8" y="69.4">U2B</text>
<text x="52" y="72.3">+3V3</text>
<text x="64.8" y="73.3">J1</text>
<text x="71.1" y="72.3">+5V_UNUSED</text>
<text x="150.4" y="72.9">GND</text>
<text x="242.2" y="75" transform="rotate(-90 242.2 75)">100</text>
<text x="242.2" y="79.6" transform="rotate(-90 242.2 79.6)">R7</text>
<text x="75.4" y="89.5">GND</text>
<text x="242.2" y="86.4" transform="rotate(-90 242.2 86.4)">100</text>
<text x="336.2" y="84.7">74LVC3G17DP</text>
<text x="59.6" y="94.5">GADGETEER S</text>
<text x="151" y="92.3">U4</text>
<text x="242.2" y="91.1" transform="rotate(-90 242.2 91.1)">R8</text>
<text x="335.8" y="94.8">U2C</text>
<text x="147.1" y="97.4">D1+</text>
<text x="147.1" y="99.9">D1-</text>
<text x="154.9" y="101.2">NC</text>
<text x="242.2" y="97.8" transform="rotate(-90 242.2 97.8)">100</text>
<text x="147.1" y="102.5">D2+</text>
<text x="147.1" y="105">D2-</text>
<text x="153.3" y="104.4" transform="rotate(-90 153.3 104.4)">GND</text>
<text x="242.2" y="102.5" transform="rotate(-90 242.2 102.5)">R9</text>
<text x="144.3" y="110.1">TPD4E1U06DCKR</text>
<text x="242.2" y="109.3" transform="rotate(-90 242.2 109.3)">100</text>
<text x="336.2" y="110.1">74LVC3G17DP</text>
<text x="150.4" y="118.7">GND</text>
<text x="242.2" y="114.5" transform="rotate(-90 242.2 114.5)">R10</text>
<text x="242.2" y="120.7" transform="rotate(-90 242.2 120.7)">100</text>
<text x="337.7" y="125.6">+3V3</text>
<text x="378.4" y="132">+3V3</text>
<text x="335.8" y="136.8">U2D</text>
<text x="340.1" y="136.6" transform="rotate(-90 340.1 136.6)">8</text>
<text x="341.2" y="142.8" transform="rotate(-90 341.2 142.8)">VCC</text>
<text x="383.5" y="142.5">C3</text>
<text x="341.2" y="148.1" transform="rotate(-90 341.2 148.1)">GND</text>
<text x="383.5" y="146.3">100nF</text>
<text x="336.2" y="152">74LVC3G17DP</text>
<text x="340.1" y="151.8" transform="rotate(-90 340.1 151.8)">4</text>
<text x="379" y="156.8">GND</text>
<text x="338.3" y="163.1">GND</text>
<text x="173.9" y="179">+3V3</text>
<text x="250.1" y="179">+3V3</text>
<text x="275.5" y="179">+3V3</text>
<text x="86.3" y="185.3">+3V3</text>
<text x="179.1" y="189.5">R1</text>
<text x="204.5" y="189.5">R2</text>
<text x="229.9" y="189.5">R3</text>
<text x="255.3" y="189.5">C1</text>
<text x="280.7" y="189.5">C2</text>
<text x="78.6" y="195.2">U1</text>
<text x="86.5" y="195.2">AS5047P-ATSM</text>
<text x="88.6" y="195.6" transform="rotate(-90 88.6 195.6)">11</text>
<text x="179.1" y="193.3">10k</text>
<text x="204.5" y="193.3">10k</text>
<text x="229.9" y="193.3">10k</text>
<text x="255.3" y="193.3">100nF</text>
<text x="280.7" y="193.3">1uF</text>
<text x="79.2" y="199">MOSI</text>
<text x="79.2" y="201.5">MISO</text>
<text x="89.8" y="199.9" transform="rotate(-90 89.8 199.9)">VDD</text>
<text x="97.1" y="201.5">B</text>
<text x="97.3" y="199">A</text>
<text x="199.9" y="203.8">GND</text>
<text x="225.3" y="203.8">GND</text>
<text x="250.7" y="203.8">GND</text>
<text x="276.1" y="203.8">GND</text>
<text x="68.5" y="208.2">+3V3</text>
<text x="79.2" y="204.1">CLK</text>
<text x="79.2" y="206.6">~{CS}</text>
<text x="92.2" y="204.1">I/PWM</text>
<text x="97" y="209.1">U</text>
<text x="79.2" y="211.7">VDD3V3</text>
<text x="79.2" y="214.2">TEST</text>
<text x="89.8" y="215.4" transform="rotate(-90 89.8 215.4)">GND</text>
<text x="91.4" y="214.2">W/PWM</text>
<text x="97.3" y="211.7">V</text>
<text x="69.1" y="217.7">GND</text>
<text x="86.9" y="227.9">GND</text>
<text x="185.6" y="243.4">TP_GND</text>
<text x="187.4" y="241.7">TP1</text>
<text x="212.8" y="241.7">TP2</text>
<text x="238.2" y="241.7">TP3</text>
<text x="262" y="243.4">TP_3V3</text>
<text x="263.6" y="241.7">TP4</text>
<text x="289" y="241.7">TP5</text>
<text x="312.6" y="243.4">TP_GND</text>
<text x="314.4" y="241.7">TP6</text>
<text x="262.8" y="250.1">+3V3</text>
<text x="187.2" y="257.1">GND</text>
<text x="297.1" y="257.7">+3V3</text>
<text x="307.6" y="257.7">PWR_FLAG</text>
<text x="314.2" y="257.1">GND</text>
<text x="343.2" y="257.7">PWR_FLAG</text>
<text x="363.2" y="257.7">+5V_UNUSED</text>
<text x="377.5" y="257.7">PWR_FLAG</text>
<text x="333.2" y="264.7">GND</text>
</g>
<g font-size="1.8" fill="#0f0f0f">
<text x="221.7" y="46.6">ENC_A_BUF</text>
<text x="250.2" y="46.6">ENC_A_OUT</text>
<text x="122.4" y="53">SPI_MISO_OUT</text>
<text x="309.3" y="50.5">ENC_A_RAW</text>
<text x="358.1" y="50.5">ENC_A_BUF</text>
<text x="124" y="58.1">SPI_CS_N_IN</text>
<text x="125.1" y="55.5">ENC_B_OUT</text>
<text x="221.6" y="58.1">ENC_B_BUF</text>
<text x="250.2" y="58.1">ENC_B_OUT</text>
<text x="222.2" y="69.5">ENC_I_BUF</text>
<text x="250.2" y="69.5">ENC_I_OUT</text>
<text x="44" y="77.1">ENC_A_OUT</text>
<text x="77.5" y="77.1">ENC_B_OUT</text>
<text x="309.7" y="75.9">ENC_I_RAW</text>
<text x="358.1" y="75.9">ENC_I_BUF</text>
<text x="42.9" y="82.2">SPI_MOSI_IN</text>
<text x="44.5" y="79.7">ENC_I_OUT</text>
<text x="77.5" y="82.2">SPI_MISO_OUT</text>
<text x="77.5" y="79.7">SPI_CS_N_IN</text>
<text x="218.8" y="80.9">SPI_MISO_RAW</text>
<text x="250.2" y="80.9">SPI_MISO_OUT</text>
<text x="43.7" y="84.7">SPI_SCK_IN</text>
<text x="220.5" y="92.4">SPI_CS_N_IN</text>
<text x="250.2" y="92.4">SPI_CS_N</text>
<text x="124.1" y="98.7">SPI_MOSI_IN</text>
<text x="125.3" y="101.3">ENC_A_OUT</text>
<text x="125.8" y="96.2">ENC_I_OUT</text>
<text x="309.1" y="101.3">ENC_B_RAW</text>
<text x="358.1" y="101.3">ENC_B_BUF</text>
<text x="125" y="103.8">SPI_SCK_IN</text>
<text x="221.5" y="103.8">SPI_SCK_IN</text>
<text x="250.2" y="103.8">SPI_SCK</text>
<text x="220.7" y="115.2">SPI_MOSI_IN</text>
<text x="250.2" y="115.2">SPI_MOSI</text>
<text x="201.6" y="181.6" transform="rotate(-90 201.6 181.6)">SPI_SCK</text>
<text x="227" y="181.6" transform="rotate(-90 227 181.6)">SPI_MOSI</text>
<text x="62.3" y="197.8">SPI_MOSI</text>
<text x="106.7" y="197.8">ENC_A_RAW</text>
<text x="57.5" y="200.3">SPI_MISO_RAW</text>
<text x="63.1" y="202.9">SPI_SCK</text>
<text x="106.7" y="200.3">ENC_B_RAW</text>
<text x="106.7" y="202.9">ENC_I_RAW</text>
<text x="176.2" y="199.4" transform="rotate(-90 176.2 199.4)">SPI_CS_N</text>
<text x="62.1" y="205.4">SPI_CS_N</text>
<text x="212.4" y="243.4">TP_A</text>
<text x="237.7" y="243.4">TP_B</text>
<text x="288.8" y="243.4">TP_I</text>
<text x="214.3" y="252.7" transform="rotate(-90 214.3 252.7)">ENC_A_BUF</text>
<text x="239.7" y="252.7" transform="rotate(-90 239.7 252.7)">ENC_B_BUF</text>
<text x="290.5" y="252.7" transform="rotate(-90 290.5 252.7)">ENC_I_BUF</text>
</g>
<g font-size="1.8" fill="#a90000">
<text x="142.8" y="50.5">1</text>
<text x="142.8" y="53.1">6</text>
<text x="328.2" y="50.5">1</text>
<text x="348.5" y="50.5">7</text>
<text x="142.8" y="55.6">3</text>
<text x="142.8" y="58.2">4</text>
<text x="160.6" y="54.4">5</text>
<text x="152.1" y="62.3" transform="rotate(-90 152.1 62.3)">2</text>
<text x="60.9" y="74.7">1</text>
<text x="60.9" y="77.2">3</text>
<text x="69.8" y="74.7">2</text>
<text x="69.8" y="77.2">4</text>
<text x="328.2" y="75.9">6</text>
<text x="348.5" y="75.9">2</text>
<text x="60.9" y="79.8">5</text>
<text x="60.9" y="82.3">7</text>
<text x="69.8" y="79.8">6</text>
<text x="69.8" y="82.3">8</text>
<text x="60.9" y="84.8">9</text>
<text x="69.2" y="84.8">10</text>
<text x="142.8" y="96.3">1</text>
<text x="142.8" y="98.8">6</text>
<text x="142.8" y="101.3">3</text>
<text x="160.6" y="100.1">5</text>
<text x="328.2" y="101.3">3</text>
<text x="348.5" y="101.3">5</text>
<text x="142.8" y="103.9">4</text>
<text x="152.1" y="108" transform="rotate(-90 152.1 108)">2</text>
<text x="76.8" y="197.9">4</text>
<text x="99.6" y="197.9">7</text>
<text x="76.8" y="200.4">3</text>
<text x="76.8" y="202.9">2</text>
<text x="99" y="202.9">14</text>
<text x="99.6" y="200.4">6</text>
<text x="76.8" y="205.5">1</text>
<text x="99" y="208">10</text>
<text x="76.2" y="210.6">12</text>
<text x="76.8" y="213.1">5</text>
<text x="99.6" y="210.6">9</text>
<text x="99.6" y="213.1">8</text>
<text x="88.6" y="218.5" transform="rotate(-90 88.6 218.5)">13</text>
</g>
<g font-size="1.8" fill="#0000c2">
<text x="15" y="268.6">Pin</text>
<text x="19.2" y="268.6">map</text>
<text x="24.4" y="268.6">(D1):</text>
<text x="30.3" y="268.6">1</text>
<text x="32.7" y="268.6">+3V3,</text>
<text x="39.5" y="268.6">2</text>
<text x="41.9" y="268.6">+5V</text>
<text x="47" y="268.6">(no</text>
<text x="51.3" y="268.6">copper,</text>
<text x="59.5" y="268.6">0</text>
<text x="61.8" y="268.6">mA),</text>
<text x="67.2" y="268.6">3</text>
<text x="69.6" y="268.6">ENC_A, 4</text>
<text x="79.6" y="268.6">ENC_B,</text>
<text x="87.4" y="268.6">5</text>
<text x="89.7" y="268.6">ENC_I,</text>
<text x="96.8" y="268.6">6</text>
<text x="99.2" y="268.6">CS,</text>
<text x="103.5" y="268.6">7</text>
<text x="105.8" y="268.6">MOSI,</text>
<text x="112.2" y="268.6">8</text>
<text x="114.6" y="268.6">MISO,</text>
<text x="121" y="268.6">9</text>
<text x="123.4" y="268.6">SCK,</text>
<text x="128.9" y="268.6">10</text>
<text x="132.5" y="268.6">GND. S-type</text>
<text x="146" y="268.6">socket;</text>
<text x="153.9" y="268.6">also</text>
<text x="159" y="268.6">plugs</text>
<text x="165.4" y="268.6">into</text>
<text x="170.2" y="268.6">a</text>
<text x="172.5" y="268.6">Y header</text>
<text x="182.3" y="268.6">(6-9</text>
<text x="188.3" y="268.6">are</text>
<text x="192.5" y="268.6">then</text>
<text x="197.8" y="268.6">plain</text>
<text x="15" y="272.8">J1.2</text>
<text x="20.2" y="272.8">+5V</text>
<text x="25.2" y="272.8">is</text>
<text x="28" y="272.8">carried</text>
<text x="35.8" y="272.8">on</text>
<text x="39.3" y="272.8">net</text>
<text x="43.4" y="272.8">+5V_UNUSED</text>
<text x="57.1" y="272.8">and</text>
<text x="61.7" y="272.8">reaches</text>
<text x="70.2" y="272.8">no</text>
<text x="73.7" y="272.8">component:</text>
<text x="85.8" y="272.8">the</text>
<text x="89.9" y="272.8">AS5047P</text>
<text x="99.5" y="272.8">runs</text>
<text x="104.8" y="272.8">in</text>
<text x="107.7" y="272.8">3.3</text>
<text x="111.9" y="272.8">V mode</text>
<text x="120.4" y="272.8">(VDD</text>
<text x="126.1" y="272.8">and</text>
<text x="130.7" y="272.8">VDD3V3</text>
<text x="139" y="272.8">on</text>
<text x="142.5" y="272.8">+3V3,</text>
<text x="149.3" y="272.8">datasheet</text>
<text x="159.8" y="272.8">Figure</text>
<text x="15" y="281.2">Power-up:</text>
<text x="15" y="277">A, B,</text>
<text x="20.9" y="277">I</text>
<text x="22.7" y="277">are</text>
<text x="26.3" y="281.2">A, B</text>
<text x="26.9" y="277">buffered</text>
<text x="31.6" y="281.2">and</text>
<text x="35.9" y="277">by</text>
<text x="38" y="281.2">are</text>
<text x="39.2" y="277">U2</text>
<text x="42.2" y="281.2">high</text>
<text x="42.9" y="277">and</text>
<text x="47.4" y="281.2">for</text>
<text x="47.5" y="277">all</text>
<text x="51.2" y="277">seven</text>
<text x="51.2" y="281.2">up</text>
<text x="54.7" y="281.2">to</text>
<text x="57.7" y="277">J1</text>
<text x="57.7" y="281.2">10</text>
<text x="61" y="277">signal</text>
<text x="61.3" y="281.2">ms</text>
<text x="65.2" y="281.2">(tpon).</text>
<text x="67.9" y="277">lines</text>
<text x="72.9" y="281.2">SPI</text>
<text x="73.6" y="277">have</text>
<text x="77.1" y="281.2">mode</text>
<text x="79.2" y="277">a</text>
<text x="81.5" y="277">TPD4E1U06</text>
<text x="83.4" y="281.2">1</text>
<text x="85.7" y="281.2">(CPOL</text>
<text x="92.7" y="281.2">0,</text>
<text x="93.5" y="277">channel</text>
<text x="95.6" y="281.2">CPHA 1),</text>
<text x="102.1" y="277">at</text>
<text x="105.1" y="277">the</text>
<text x="105.6" y="281.2">1</text>
<text x="108" y="281.2">MHz</text>
<text x="109.3" y="277">connector</text>
<text x="113" y="281.2">recommended</text>
<text x="119.8" y="277">plus</text>
<text x="125" y="277">a</text>
<text x="127.3" y="281.2">with</text>
<text x="127.3" y="277">100</text>
<text x="132.1" y="277">ohm</text>
<text x="132.2" y="281.2">a</text>
<text x="134.6" y="281.2">cable</text>
<text x="137.3" y="277">series</text>
<text x="140.9" y="281.2">of</text>
<text x="143.9" y="281.2">at</text>
<text x="144.1" y="277">resistor.</text>
<text x="147" y="281.2">most</text>
<text x="152.7" y="281.2">0.3</text>
<text x="153" y="277">Unused</text>
<text x="156.9" y="281.2">m.</text>
<text x="160.4" y="281.2">NO HOT-PLUG.</text>
<text x="161.1" y="277">TVS channel</text>
<text x="174.1" y="277">U3</text>
<text x="177.8" y="277">D1+</text>
<text x="183.1" y="277">(pin1)</text>
<text x="190" y="277">is</text>
<text x="192.9" y="277">flagged</text>
<text x="201.1" y="277">no-connect.</text>
<text x="15" y="285.4">Magnet:</text>
<text x="23.5" y="285.4">diametric</text>
<text x="33.5" y="285.4">NdFeB</text>
<text x="35" y="286.9">1</text>
<text x="40.6" y="285.4">8</text>
<text x="43" y="285.4">x</text>
<text x="45.2" y="285.4">3</text>
<text x="47.6" y="285.4">mm</text>
<text x="52.2" y="285.4">(N35H</text>
<text x="59.3" y="285.4">or</text>
<text x="62.4" y="285.4">better)</text>
<text x="69.9" y="285.4">centred</text>
<text x="78.2" y="285.4">over</text>
<text x="83.4" y="285.4">U1,</text>
<text x="85" y="286.9">2</text>
<text x="87.7" y="285.4">air</text>
<text x="91.4" y="285.4">gap</text>
<text x="96" y="285.4">2</text>
<text x="98.4" y="285.4">mm</text>
<text x="102.9" y="285.4">(1.5-2.5),</text>
<text x="114" y="285.4">35-70</text>
<text x="121.6" y="285.4">mT</text>
<text x="125.4" y="285.4">at</text>
<text x="128.5" y="285.4">the</text>
<text x="132.6" y="285.4">die.</text>
<text x="135" y="286.9">3</text>
<text x="137.2" y="285.4">No</text>
<text x="140.9" y="285.4">steel</text>
<text x="146.7" y="285.4">within</text>
<text x="153.4" y="285.4">10</text>
<text x="157" y="285.4">mm</text>
<text x="161.5" y="285.4">of</text>
<text x="164.6" y="285.4">the</text>
<text x="168.7" y="285.4">sensor</text>
<text x="176.1" y="285.4">(design</text>
<text x="184.3" y="285.4">assumption).</text>
<text x="185" y="286.9">4</text>
<text x="15" y="289.6">Budget:</text>
<text x="15" y="293.8">CERN-OHL-S-2.0</text>
<text x="23.3" y="289.6">25</text>
<text x="26.9" y="289.6">mA</text>
<text x="30.8" y="289.6">from</text>
<text x="33.8" y="293.8">|</text>
<text x="36.2" y="293.8">KiCad</text>
<text x="36.4" y="289.6">+3V3</text>
<text x="42.6" y="289.6">(worst</text>
<text x="42.8" y="293.8">only</text>
<text x="47.9" y="293.8">|</text>
<text x="49.7" y="289.6">case</text>
<text x="50.3" y="293.8">black</text>
<text x="55.2" y="289.6">15.9</text>
<text x="56.6" y="293.8">solder</text>
<text x="60.6" y="289.6">mA),</text>
<text x="63.6" y="293.8">mask,</text>
<text x="66" y="289.6">0</text>
<text x="68.4" y="289.6">mA</text>
<text x="70.3" y="293.8">white</text>
<text x="72.3" y="289.6">from</text>
<text x="76.3" y="293.8">silkscreen</text>
<text x="77.9" y="289.6">+5V.</text>
<text x="83.5" y="289.6">1</text>
<text x="85.9" y="289.6">pulse/rev</text>
<text x="87.1" y="293.8">|</text>
<text x="89.4" y="293.8">v10</text>
<text x="94" y="293.8">is</text>
<text x="96.3" y="289.6">=</text>
<text x="96.8" y="293.8">a</text>
<text x="99" y="289.6">4000</text>
<text x="99.1" y="293.8">rejected</text>
<text x="105.1" y="289.6">steps/rev</text>
<text x="107.9" y="293.8">engineering</text>
<text x="115.4" y="289.6">at</text>
<text x="118.5" y="289.6">the</text>
<text x="120.1" y="293.8">study:</text>
<text x="122.6" y="289.6">unprogrammed</text>
<text x="126.9" y="293.8">generated</text>
<text x="137.4" y="293.8">and</text>
<text x="137.9" y="289.6">default</text>
<text x="142" y="293.8">CAD-checked</text>
<text x="145.7" y="289.6">of</text>
<text x="148.7" y="289.6">1000</text>
<text x="156.1" y="293.8">only,</text>
<text x="161.8" y="293.8">not</text>
<text x="166" y="293.8">built</text>
<text x="171.5" y="293.8">or</text>
<text x="174.6" y="293.8">tested.</text>
</g>
</svg>
